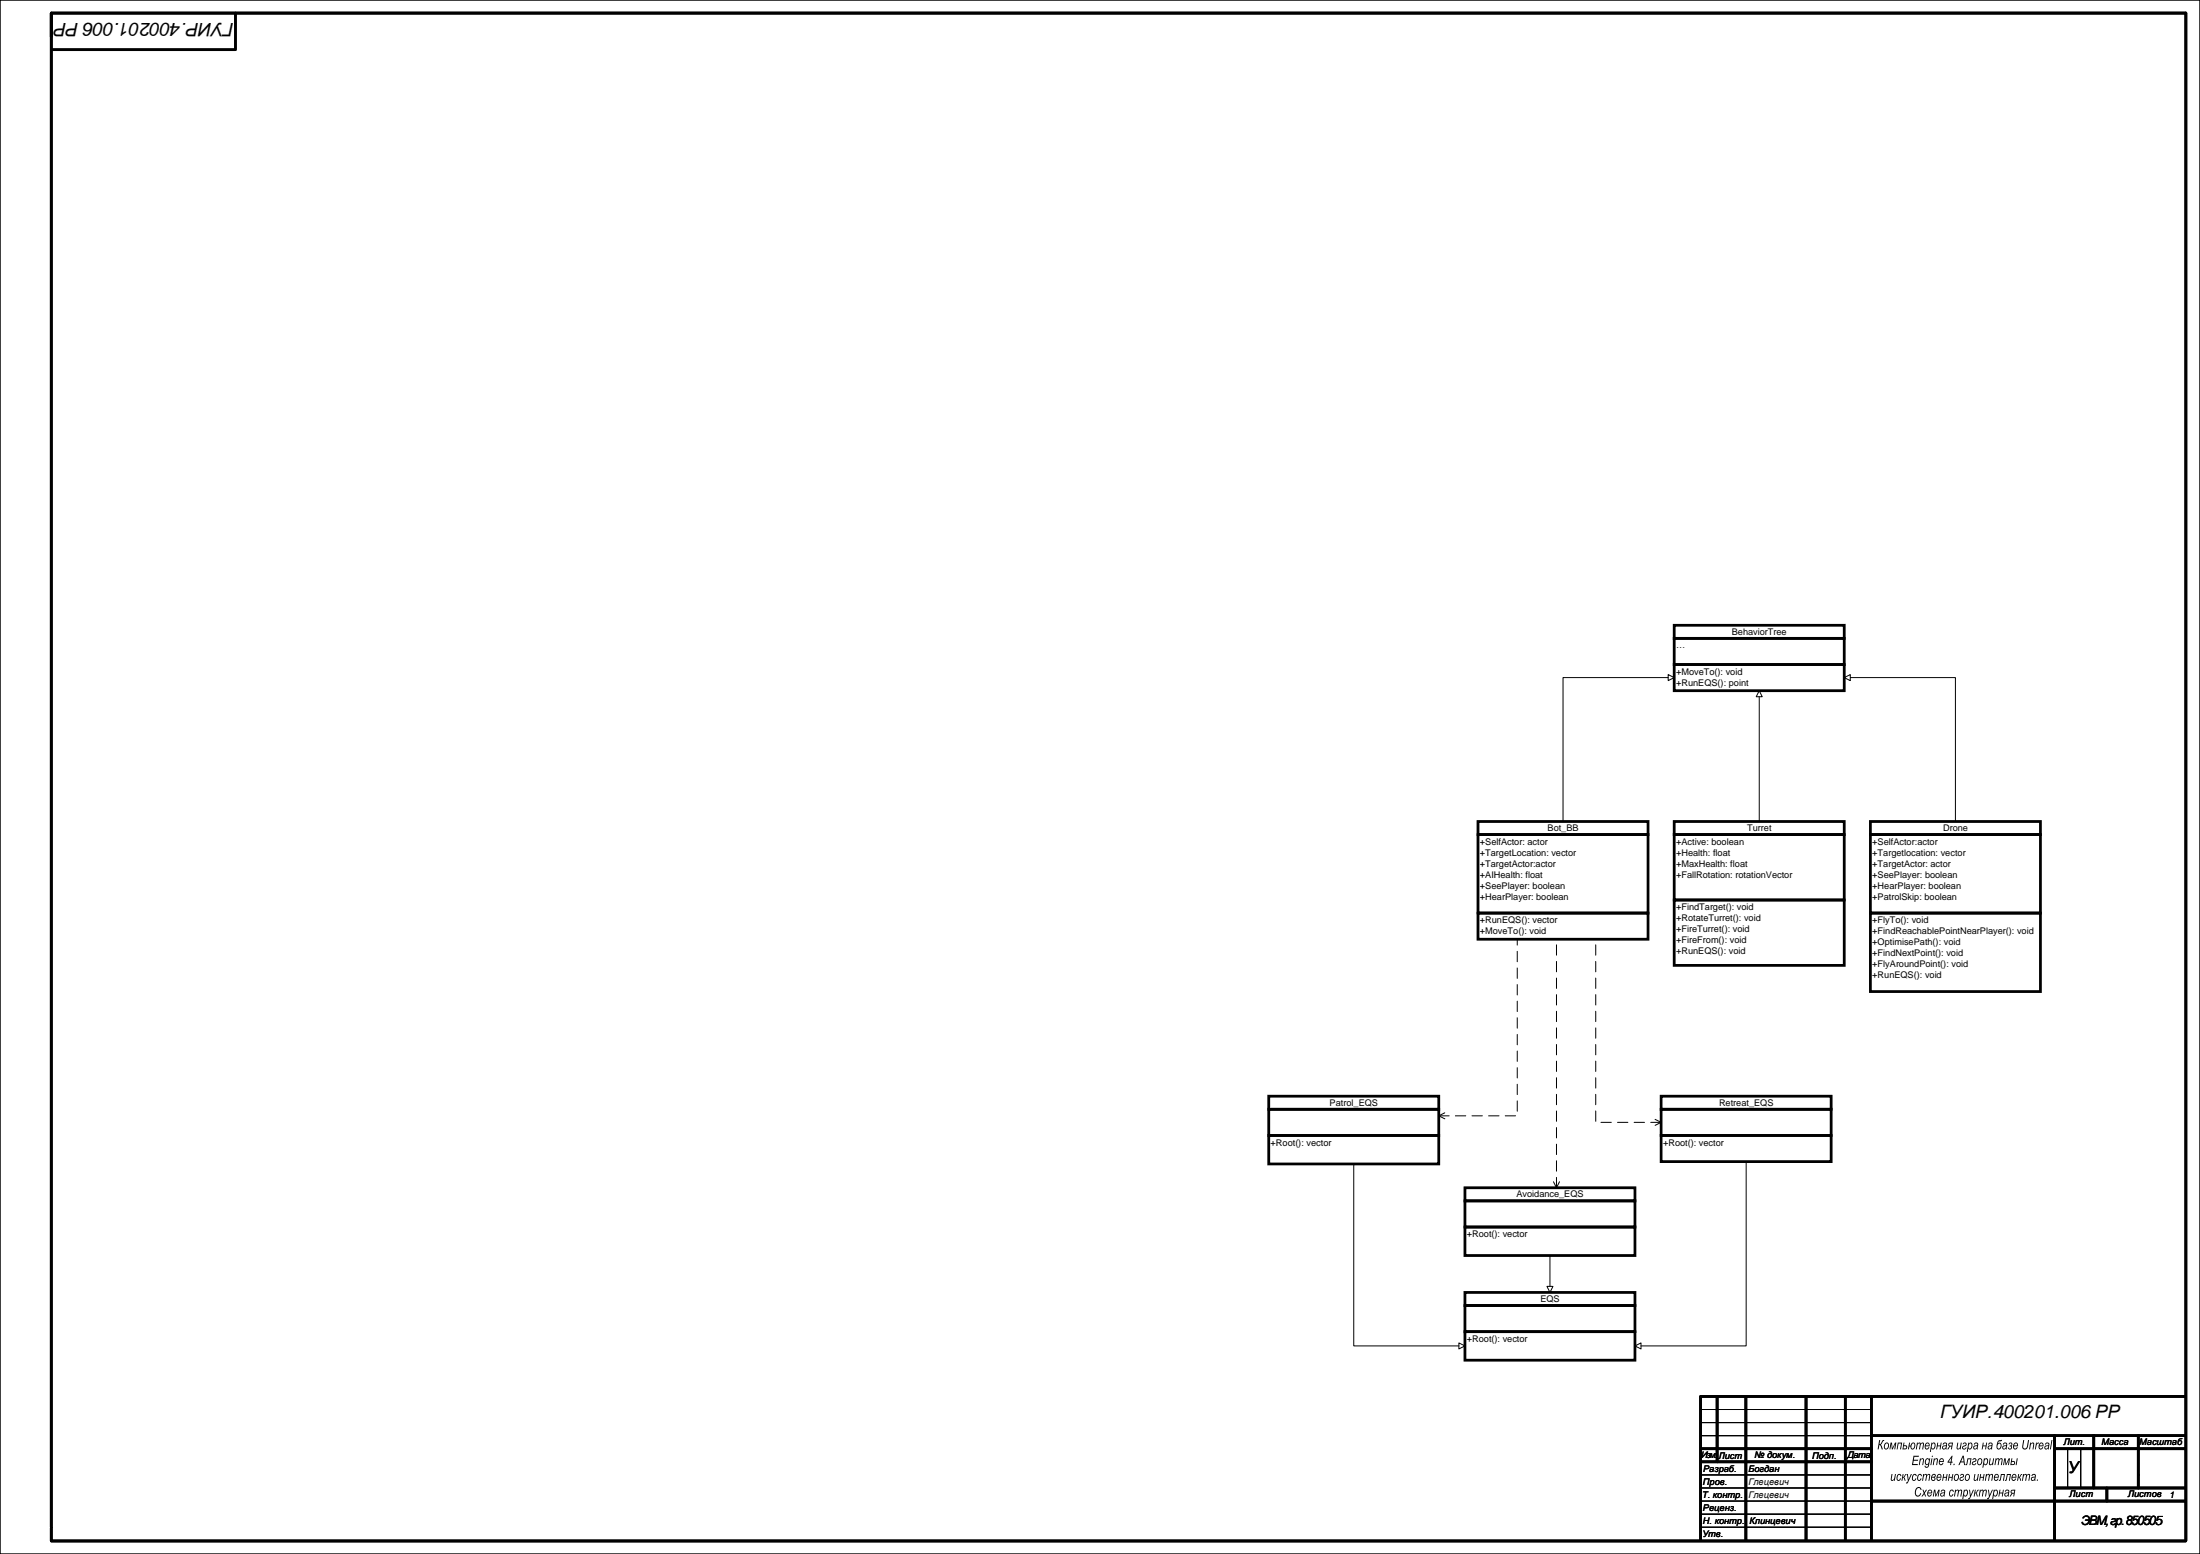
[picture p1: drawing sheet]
<svg xmlns="http://www.w3.org/2000/svg" width="841mm" height="594mm" viewBox="0 0 841 594" stroke-linecap="round" stroke-linejoin="round" font-family="sans-serif">
<g fill="none" stroke="#000" stroke-width=".38">
<path d="M0 0h841v594h-841zM637.7 257.8l2.3 1.2-2.3 1.2zM637.7 259h-40.2v55M705 259l2.3-1.2v2.4zM707.3 259h40.2v55M672.5 264l1.2 2.3h-2.4zM672.5 266.3v47.7M552.3 425.3l-2.3 1.2 2.3 1.2M632.7 427.8l2.3 1.2-2.3 1.2M517.5 444.9v69.5h40.2M593.8 451.7l1.2 2.3 1.2-2.3M667.5 444v70.4h-40.2"/>
<path d="M592.5 479.9v11.8M591.3 491.7h2.4l-1.2 2.3zM557.7 513.3l2.3 1.1-2.3 1.2zM625 514.4l2.3-1.1v2.3zM650.4 538.8h65M650.4 543.8h65M650.4 548.7h65M790.4 553.7v15.1M795.4 553.7v15.1M650.4 563.7h65M650.4 568.8h65M650.4 573.8h65"/>
<path d="M650.4 578.7h65M650.4 583.7h65"/>
</g>
<g fill="#000">
<path d="M718.4 550.4h.3l-.2 1.6 .4-.2 .8-1.3 .6-.1-.6 .8a1.12 1.12 0 0 0-.3 1.8l.4 1h-.5l-.4-1.4-.5-.3-.3 1.7h-.3zM720.7 551.5a1.15 1.15 0 0 1 1.4 .5 1.15 1.15 0 0 1-.2 1.5 1.01 1.01 0 0 1-1.5 .3 1.01 1.01 0 0 1-.2-1.5zM720.8 551.9l-.2 .6a.71 .71 0 0 0 .3 1.2 .71 .71 0 0 0 .8-1 .61 .61 0 0 0 0-.8 .61 .61 0 0 0-.9 0zM722.7 551.4h.5l.2 2.1 1-2.1h.5l-.4 2.6h-.4l.4-2.1-1 2.1h-.3l-.2-2.2-.4 2.2h-.3zM725.5 551.4h1.6l-.4 2.6h-.4l.4-2.2h-.9l-.4 2.2h-.4zM727.7 551.4h.3l-.1 1a.84 .84 0 0 1 1.2 .6 .84 .84 0 0 1-1 1h-.9zM727.8 552.8l-.2 .8h.5a.46 .46 0 0 0 .6-.3 .46 .46 0 0 0-.5-.5zM729.8 551.4h.3l-.1 1.1h.4a1 1 0 0 1 1.2-1.1 1 1 0 0 1 .5 1.6 .92 .92 0 0 1-1 1.1 .92 .92 0 0 1-.8-1.2h-.4l-.2 1.1h-.4zM731 551.9a.95 .95 0 0 0-.5 1 .95 .95 0 0 0 .8 .8l.2-.2a1.17 1.17 0 0 0-.1-1.8zM732.8 551.4h.3v.4a.61 .61 0 0 1 .6-.4 .61 .61 0 0 1 .6 .4 .65 .65 0 0 1 .8-.4 .65 .65 0 0 1 .3 .9l-.2 1.7h-.4l.3-1.7a.38 .38 0 0 0-.2-.6 .38 .38 0 0 0-.5 .3l-.5 2h-.3l.3-1.8a.33 .33 0 0 0-.1-.4 .33 .33 0 0 0-.4 0l-.7 2.2h-.3zM736.1 551.7a.93 .93 0 0 1 1.3-.1 .93 .93 0 0 1 .2 1.2h-1.5a.58 .58 0 0 0 .3 .9 .58 .58 0 0 0 .8-.6l.3 .1a.99 .99 0 0 1-1.3 .8 .99 .99 0 0 1-.4-1.6zM736.4 551.9l-.2 .6 1.1-.1a.53 .53 0 0 0-.2-.6 .53 .53 0 0 0-.7 .1zM738.3 551.4h.4l-.1 .4a.79 .79 0 0 1 1.1-.3 .79 .79 0 0 1 .2 1.2l-.1 .4a.79 .79 0 0 1-.6 .9 .79 .79 0 0 1-.9-.4l-.2 1.4h-.4zM738.9 551.8l-.5 1a.57 .57 0 0 0 .4 .9 .57 .57 0 0 0 .7-.7 .7 .7 0 0 0 .1-.8 .7 .7 0 0 0-.7-.4zM740.6 551.4h.3l-.2 1.1h1l.2-1.1h.3l-.4 2.6h-.4l.2-1.2h-.9l-.2 1.2h-.4zM742.9 551.6a.83 .83 0 0 1 1.1-.1 .83 .83 0 0 1 .3 1l-.2 1.5h-.3v-.3a.79 .79 0 0 1-1.1 .1 .79 .79 0 0 1-.3-1 .79 .79 0 0 1 1.1-.3 .41 .41 0 0 0 .5-.5 .41 .41 0 0 0-.7-.3l-.3 .5-.4-.1zM742.9 552.9a.52 .52 0 0 0 .3 .9 .52 .52 0 0 0 .6-.7l.1-.4zM745 551.6l1.6-.2-.5 2.6h-.3l.2-1.1-.6 .2-.6 .9h-.4l.8-1.1-.4-.5zM745.2 551.9a.4 .4 0 0 0-.1 .5 .4 .4 0 0 0 .5 .2h.4l.2-.8zM748.2 551.4h.4l-.3 1.7a.47 .47 0 0 0 .4 .7 .47 .47 0 0 0 .5-.6l.4-1.8h.3l-.4 2.6h-.3v-.5a.71 .71 0 0 1-1 .5 .71 .71 0 0 1-.2-1.1zM750.6 551.5a.79 .79 0 0 1 1.2 .5 .79 .79 0 0 1-1 .9 .47 .47 0 0 0-.3 .5 .47 .47 0 0 0 .5 .4 .47 .47 0 0 0 .4-.4l.3-.2a.87 .87 0 0 1-.9 .9 .87 .87 0 0 1-.8-.9 .87 .87 0 0 1 1.1-.8 .42 .42 0 0 0 .3-.4 .42 .42 0 0 0-.5-.4 .42 .42 0 0 0-.3 .5l-.4-.1zM752.4 551.4h.4l-.1 .4a.79 .79 0 0 1 1.1-.3 .79 .79 0 0 1 .2 1.2l-.1 .4a.79 .79 0 0 1-.6 .9 .79 .79 0 0 1-.9-.4l-.2 1.4h-.4zM753 551.8l-.5 1a.57 .57 0 0 0 .4 .9 .57 .57 0 0 0 .7-.7 .7 .7 0 0 0 .1-.8 .7 .7 0 0 0-.7-.4zM754.8 551.6a.83 .83 0 0 1 1.1-.1 .83 .83 0 0 1 .3 1l-.2 1.5h-.3l-.1-.3a.79 .79 0 0 1-1 .1 .79 .79 0 0 1-.3-1 .79 .79 0 0 1 1.1-.3 .41 .41 0 0 0 .5-.5 .41 .41 0 0 0-.7-.3l-.4 .5-.3-.1zM754.8 552.9a.52 .52 0 0 0 .3 .9 .52 .52 0 0 0 .6-.7l.1-.4zM758 551.4h.3l-.2 1.1h1l.2-1.1h.3l-.4 2.6h-.4l.2-1.2h-.9l-.2 1.2h-.4zM760.3 551.6a.83 .83 0 0 1 1.1-.1 .83 .83 0 0 1 .3 1l-.2 1.5h-.3l-.1-.3a.79 .79 0 0 1-1 .1 .79 .79 0 0 1-.3-1 .79 .79 0 0 1 1.1-.3 .41 .41 0 0 0 .5-.5 .41 .41 0 0 0-.7-.3l-.3 .5-.4-.1zM760.3 552.9a.52 .52 0 0 0 .3 .9 .52 .52 0 0 0 .6-.7l.1-.4zM763.9 550.7l1.4-.3a.96 .96 0 0 1-1.2 .6l-.4 .7a.89 .89 0 0 1 1.2-.1 .89 .89 0 0 1 .2 1.2 1.05 1.05 0 0 1-1.2 1.2 1.05 1.05 0 0 1-.7-1.6zM763.9 551.9a.93 .93 0 0 0-.4 1 .93 .93 0 0 0 .7 .8 .99 .99 0 0 0 .6-1 .99 .99 0 0 0-.7-.9zM765.9 551.6a.83 .83 0 0 1 1.1-.1 .83 .83 0 0 1 .3 1l-.2 1.5h-.3l-.1-.3a.79 .79 0 0 1-1 .1 .79 .79 0 0 1-.3-1 .79 .79 0 0 1 1-.3 .41 .41 0 0 0 .6-.5 .41 .41 0 0 0-.7-.3l-.4 .5-.3-.1zM765.9 552.9a.52 .52 0 0 0 .3 .9 .52 .52 0 0 0 .6-.7l.1-.4zM768.1 551.5a.71 .71 0 0 1 1.1 .1 .71 .71 0 0 1-.3 1.1 .82 .82 0 0 1-.2 1.3 .82 .82 0 0 1-1.2-.7l.4 .2a.46 .46 0 0 0 .6 .2 .46 .46 0 0 0 .3-.6 .46 .46 0 0 0-.6-.3l.1-.3a.43 .43 0 0 0 .6-.2 .43 .43 0 0 0-.2-.6 .43 .43 0 0 0-.6 .4l-.3-.1zM769.9 551.7a.93 .93 0 0 1 1.3-.1 .93 .93 0 0 1 .2 1.2h-1.5a.58 .58 0 0 0 .3 .9 .58 .58 0 0 0 .8-.6l.3 .1a.99 .99 0 0 1-1.4 .8 .99 .99 0 0 1-.3-1.6zM770.2 551.9l-.3 .6 1.2-.1a.53 .53 0 0 0-.2-.6 .53 .53 0 0 0-.7 .1z"/>
<path d="M773.4 550.4h.4l-.4 2.2a.77 .77 0 0 0 .7 1.1 .77 .77 0 0 0 .8-1l.4-2.3h.4l-.4 2.1a1.17 1.17 0 0 1-.9 1.6 1.17 1.17 0 0 1-1.4-1.2zM776.1 551.4h.3l-.1 .5a.7 .7 0 0 1 1-.5 .7 .7 0 0 1 .3 1l-.3 1.6h-.3l.2-1.6a.46 .46 0 0 0-.2-.7 .46 .46 0 0 0-.6 .5l-.4 1.8h-.4zM778.3 551.4h.3l-.1 .5 .8-.5v.5a.79 .79 0 0 0-.8 .2 .79 .79 0 0 0-.1 .9l-.2 1h-.3zM779.7 551.7a.93 .93 0 0 1 1.2-.1 .93 .93 0 0 1 .3 1.2h-1.6a.58 .58 0 0 0 .4 .9 .58 .58 0 0 0 .7-.6l.4 .1a.99 .99 0 0 1-1.4 .8 .99 .99 0 0 1-.4-1.6zM780 551.9l-.3 .6 1.2-.1a.53 .53 0 0 0-.3-.6 .53 .53 0 0 0-.6 .1zM782 551.6a.83 .83 0 0 1 1.1-.1 .83 .83 0 0 1 .3 1l-.2 1.5h-.3l-.1-.3a.79 .79 0 0 1-1 .1 .79 .79 0 0 1-.3-1 .79 .79 0 0 1 1.1-.3 .41 .41 0 0 0 .5-.5 .41 .41 0 0 0-.7-.3l-.3 .5-.4-.1zM782 552.9a.52 .52 0 0 0 .3 .9 .52 .52 0 0 0 .6-.7l.1-.4zM784.2 550.4h.4l-.6 3.6h-.4z"/>
<path d="M723.1 563.4h.3l-.2 1.7a.47 .47 0 0 0 .3 .7 .47 .47 0 0 0 .5-.6l.4-1.8h.3l-.4 2.6h-.3l.1-.5a.71 .71 0 0 1-1 .5 .71 .71 0 0 1-.3-1.1zM725.5 563.6a.76 .76 0 0 1 .9-.2 .76 .76 0 0 1 .4 .8h-.3a.58 .58 0 0 0-.8-.4 .58 .58 0 0 0-.3 .8 .56 .56 0 0 0 0 .9 .56 .56 0 0 0 .9-.2l.4-.2a.94 .94 0 0 1-1.3 .9 .94 .94 0 0 1-.4-1.5zM727.3 563.4h.4l-.2 1.1 .8-1 .5-.1-.5 .8a.5 .5 0 0 0-.4 .5 .5 .5 0 0 0 .3 .5l.3 .8h-.4l-.3-1-.4-.2-.2 1.2h-.3zM729 563.4h.3l.3 2.1 .9-2.1h.4l-1.5 3.2-.5 .5-.3-.1v-.4h.4l.3-.6zM731.4 563.6a.76 .76 0 0 1 .9-.2 .76 .76 0 0 1 .4 .8h-.4a.58 .58 0 0 0-.7-.4 .58 .58 0 0 0-.3 .8 .56 .56 0 0 0 0 .9 .56 .56 0 0 0 .8-.2l.5-.2a.94 .94 0 0 1-1.3 .9 .94 .94 0 0 1-.4-1.5zM733.4 563.6a.76 .76 0 0 1 .9-.2 .76 .76 0 0 1 .4 .8h-.4a.58 .58 0 0 0-.7-.4 .58 .58 0 0 0-.3 .8 .56 .56 0 0 0 0 .9 .56 .56 0 0 0 .8-.2l.5-.2a.94 .94 0 0 1-1.3 .9 .94 .94 0 0 1-.4-1.5zM735.2 563.4h.3v.4a.61 .61 0 0 1 .6-.4 .61 .61 0 0 1 .6 .4 .65 .65 0 0 1 .8-.4 .65 .65 0 0 1 .3 .9l-.3 1.7h-.3l.3-1.7a.38 .38 0 0 0-.2-.6 .38 .38 0 0 0-.5 .3l-.5 2h-.3l.3-1.8a.33 .33 0 0 0-.1-.4 .33 .33 0 0 0-.5 0l-.6 2.2h-.3zM738.7 563.6a.71 .71 0 0 1 1.1-.1 .71 .71 0 0 1-.3 1.1 .83 .83 0 0 1-.3 1.5 .83 .83 0 0 1-1-1.1zM738.9 563.9l-.3 .6a.57 .57 0 0 0 .7 0 .57 .57 0 0 0 .2-.8zM738.5 564.8v.1a.5 .5 0 0 0 .1 .7 .5 .5 0 0 0 .7 0 .5 .5 0 0 0-.1-.8zM740.7 563.7a.93 .93 0 0 1 1.2-.1 .93 .93 0 0 1 .2 1.2h-1.5a.58 .58 0 0 0 .4 .9 .58 .58 0 0 0 .7-.6l.3 .1a.99 .99 0 0 1-1.3 .8 .99 .99 0 0 1-.4-1.6zM740.9 563.9l-.2 .6 1.1-.1a.53 .53 0 0 0-.2-.6 .53 .53 0 0 0-.7 .1zM742.9 563.4h.3l-.2 1.1h1l.2-1.1h.3l-.4 2.6h-.4l.2-1.2h-.9l-.2 1.2h-.4zM745.1 563.4h.3l-.2 1.1h1l.2-1.1h.3l-.4 2.6h-.4l.2-1.2h-.9l-.2 1.2h-.4zM747.5 563.5a1.15 1.15 0 0 1 1.4 .5 1.15 1.15 0 0 1-.3 1.5 1.01 1.01 0 0 1-1.5 .3 1.01 1.01 0 0 1-.1-1.5zM747.6 563.9l-.3 .6a.71 .71 0 0 0 .4 1.2 .71 .71 0 0 0 .8-1 .61 .61 0 0 0-.1-.8 .61 .61 0 0 0-.8 0zM749.6 563.5a.79 .79 0 0 1 1.2 .5 .79 .79 0 0 1-1 .9 .47 .47 0 0 0-.3 .5 .47 .47 0 0 0 .5 .4 .47 .47 0 0 0 .4-.4l.4-.2a.87 .87 0 0 1-.9 .9 .87 .87 0 0 1-.9-1 .87 .87 0 0 1 1.1-.7 .42 .42 0 0 0 .3-.4 .42 .42 0 0 0-.5-.4 .42 .42 0 0 0-.3 .5l-.3-.1zM751.6 563.5a1.15 1.15 0 0 1 1.5 .5 1.15 1.15 0 0 1-.3 1.5 1.01 1.01 0 0 1-1.5 .3 1.01 1.01 0 0 1-.1-1.5zM751.8 563.9l-.3 .6a.71 .71 0 0 0 .4 1.2 .71 .71 0 0 0 .8-1 .61 .61 0 0 0-.1-.8 .61 .61 0 0 0-.8 0zM754.8 563.4h.3l-.2 1.7a.47 .47 0 0 0 .3 .7 .47 .47 0 0 0 .5-.6l.4-1.8h.4l-.5 2.6h-.3l.1-.5a.71 .71 0 0 1-1 .5 .71 .71 0 0 1-.3-1.1zM757 563.4h.3l-.1 1.1h.9l.2-1.1h.3l-.4 2.6h-.3l.2-1.2h-1l-.2 1.2h-.4zM759.2 563.4h.3v.4a.61 .61 0 0 1 .6-.4 .61 .61 0 0 1 .6 .4 .65 .65 0 0 1 .8-.4 .65 .65 0 0 1 .3 .9l-.2 1.7h-.4l.3-1.7a.38 .38 0 0 0-.2-.6 .38 .38 0 0 0-.5 .3l-.5 2h-.3l.3-1.8a.33 .33 0 0 0-.1-.4 .33 .33 0 0 0-.4 0l-.7 2.2h-.3zM762.6 563.7a.93 .93 0 0 1 1.2-.1 .93 .93 0 0 1 .3 1.2h-1.6a.58 .58 0 0 0 .4 .9 .58 .58 0 0 0 .7-.6l.4 .1a.99 .99 0 0 1-1.4 .8 .99 .99 0 0 1-.4-1.6zM762.9 563.9l-.3 .6 1.2-.1a.53 .53 0 0 0-.3-.6 .53 .53 0 0 0-.6 .1zM764.9 563.4h1.6l-.5 2.6h-.3l.3-2.2h-.8l-.4 1.9-.7 .3 .4-.5zM767.2 563.4h1.5l-.4 2.6h-.4l.4-2.2h-.8l-.4 1.9-.7 .3 .4-.5zM769.3 563.7a.93 .93 0 0 1 1.3-.1 .93 .93 0 0 1 .2 1.2h-1.5a.58 .58 0 0 0 .3 .9 .58 .58 0 0 0 .8-.6l.3 .1a.99 .99 0 0 1-1.4 .8 .99 .99 0 0 1-.3-1.6zM769.6 563.9l-.3 .6 1.2-.1a.53 .53 0 0 0-.2-.6 .53 .53 0 0 0-.7 .1zM771.5 563.4h.4l-.2 1.1 .8-1 .5-.1-.5 .8a.5 .5 0 0 0-.4 .5 .5 .5 0 0 0 .3 .5l.3 .8h-.4l-.3-1-.4-.2-.2 1.2h-.3zM773.4 563.4h.3v.4a.61 .61 0 0 1 .5-.4 .61 .61 0 0 1 .6 .4 .65 .65 0 0 1 .9-.4 .65 .65 0 0 1 .3 .9l-.3 1.7h-.3l.3-1.7a.38 .38 0 0 0-.2-.6 .38 .38 0 0 0-.5 .3l-.5 2h-.3l.2-1.8a.33 .33 0 0 0 0-.4 .33 .33 0 0 0-.5 0l-.6 2.2h-.4zM776.9 563.6a.83 .83 0 0 1 1.1-.1 .83 .83 0 0 1 .2 1l-.1 1.5h-.4v-.3a.79 .79 0 0 1-1.1 .1 .79 .79 0 0 1-.2-1 .79 .79 0 0 1 1-.3 .41 .41 0 0 0 .5-.5 .41 .41 0 0 0-.6-.3l-.4 .5-.4-.1zM776.8 564.9a.52 .52 0 0 0 .3 .9 .52 .52 0 0 0 .6-.7l.1-.4zM778.7 565.5h.4l-.1 .5h-.4z"/>
<path d="M731.5 556.4h2v.4h-1.7l-.2 1.1h1.6v.4h-1.7l-.2 1.3h1.8v.4h-2.2zM733.9 557.4h.4l-.1 .5a.7 .7 0 0 1 .9-.5 .7 .7 0 0 1 .3 1l-.2 1.6h-.4l.3-1.6a.46 .46 0 0 0-.3-.7 .46 .46 0 0 0-.6 .5l-.3 1.8h-.4zM736.2 557.7l.6-.3 .7 .4v-.4h.4l-.4 2.5a.88 .88 0 0 1-.7 1.1 .88 .88 0 0 1-1.1-.8l.4 .1a.55 .55 0 0 0 .7 .4 .55 .55 0 0 0 .3-.8v-.2a.84 .84 0 0 1-1.1 .1 .84 .84 0 0 1-.2-1.2zM736.5 557.9l-.3 .8a.63 .63 0 0 0 .5 1 .63 .63 0 0 0 .6-.9 .61 .61 0 0 0 0-.8 .61 .61 0 0 0-.8-.1zM738.5 556.4h.4l-.1 .5h-.4zM738.4 557.4h.3l-.4 2.6h-.4zM739.3 557.4h.3l-.1 .5a.7 .7 0 0 1 1-.5 .7 .7 0 0 1 .3 1l-.3 1.6h-.4l.3-1.6a.46 .46 0 0 0-.3-.7 .46 .46 0 0 0-.5 .5l-.4 1.8h-.4zM741.6 557.7a.93 .93 0 0 1 1.2-.1 .93 .93 0 0 1 .2 1.2h-1.5a.58 .58 0 0 0 .4 .9 .58 .58 0 0 0 .7-.6l.3 .1a.99 .99 0 0 1-1.3 .8 .99 .99 0 0 1-.4-1.6zM741.9 557.9l-.3 .6 1.1-.1a.53 .53 0 0 0-.2-.6 .53 .53 0 0 0-.6 .1z"/>
<path d="M732.7 568.7a1.09 1.09 0 0 1 1.2-.3 1.09 1.09 0 0 1 .6 1.1h-.3a.9 .9 0 0 0-1.1-.7 .9 .9 0 0 0-.7 1.1 1.04 1.04 0 0 0 0 1.2 1.04 1.04 0 0 0 1.1 .5l.5-.9 .4 .1a1.3 1.3 0 0 1-1.7 1.2 1.3 1.3 0 0 1-.7-1.9zM734.9 569.4h.4l.3 1 .6-1h.5l-.9 1.3 .5 1.3h-.4l-.3-.9-.7 .9h-.4l.9-1.3zM737.1 569.7a.93 .93 0 0 1 1.3-.1 .93 .93 0 0 1 .2 1.2h-1.5a.58 .58 0 0 0 .3 .9 .58 .58 0 0 0 .7-.6l.4 .1a.99 .99 0 0 1-1.4 .8 .99 .99 0 0 1-.3-1.6zM737.4 569.9l-.3 .6 1.2-.1a.53 .53 0 0 0-.2-.6 .53 .53 0 0 0-.7 .1zM739.3 569.4h.5l.2 2.1 1-2.1h.5l-.4 2.6h-.4l.4-2.1-1 2.1h-.3l-.2-2.2-.4 2.2h-.3zM742.2 569.6a.83 .83 0 0 1 1.1-.1 .83 .83 0 0 1 .2 1l-.1 1.5h-.3l-.1-.3a.79 .79 0 0 1-1 .1 .79 .79 0 0 1-.3-1 .79 .79 0 0 1 1-.3 .41 .41 0 0 0 .5-.5 .41 .41 0 0 0-.6-.3l-.4 .5-.3-.1zM742.2 570.9a.52 .52 0 0 0 .3 .9 .52 .52 0 0 0 .6-.7v-.4zM745.6 569.6a.76 .76 0 0 1 .9-.2 .76 .76 0 0 1 .4 .8h-.4a.58 .58 0 0 0-.7-.4 .58 .58 0 0 0-.3 .8 .56 .56 0 0 0 0 .9 .56 .56 0 0 0 .8-.2l.4-.2a.94 .94 0 0 1-1.2 .9 .94 .94 0 0 1-.4-1.5zM747.4 569.4h.3v.4a.61 .61 0 0 1 .6-.4 .61 .61 0 0 1 .5 .4 .65 .65 0 0 1 .9-.4 .65 .65 0 0 1 .3 .9l-.3 1.7h-.3l.3-1.7a.38 .38 0 0 0-.2-.6 .38 .38 0 0 0-.5 .3l-.5 2h-.3l.3-1.8a.33 .33 0 0 0-.1-.4 .33 .33 0 0 0-.5 0l-.6 2.2h-.3zM750.7 569.4h.3v.4a.79 .79 0 0 1 1.1-.3 .79 .79 0 0 1 .2 1.2l-.1 .4a.79 .79 0 0 1-.6 .9 .79 .79 0 0 1-.9-.4l-.2 1.4h-.4zM751.2 569.9l-.4 .9a.57 .57 0 0 0 .4 .9 .57 .57 0 0 0 .7-.7 .7 .7 0 0 0 .1-.8 .7 .7 0 0 0-.7-.4zM752.7 569.4h.4l.2 2.1 .9-2.1h.4l-1.4 3.2-.6 .5-.2-.1v-.4h.4l.3-.6zM754.9 569.4h.4l-.2 1.1 .8-1 .5-.1-.9 1.3 .6 1.3h-.4l-.3-1-.4-.2-.2 1.2h-.3zM756.8 569.4h.4l-.1 .4a.61 .61 0 0 1 .6-.4 .61 .61 0 0 1 .6 .4 .65 .65 0 0 1 .9-.4 .65 .65 0 0 1 .3 .9l-.3 1.7h-.4l.3-1.7a.38 .38 0 0 0-.1-.6 .38 .38 0 0 0-.6 .3l-.4 2h-.4l.3-1.8a.33 .33 0 0 0 0-.4 .33 .33 0 0 0-.5 0l-.7 2.2h-.3zM760 569.4h.3l.3 2.1 .9-2.1h.3l-1.4 3.2-.6 .5-.2-.1v-.4h.4l.3-.6zM762.2 569.4h.3l-.1 .4a.79 .79 0 0 1 1.2-.3 .79 .79 0 0 1 .1 1.2l-.1 .4a.79 .79 0 0 1-.5 .9 .79 .79 0 0 1-1-.4l-.2 1.4h-.3zM762.6 569.9l-.3 .9a.57 .57 0 0 0 .3 .9 .57 .57 0 0 0 .7-.7 .7 .7 0 0 0 .1-.8 .7 .7 0 0 0-.7-.4zM764.4 569.4h.3l-.2 1.1h1l.2-1.1h.3l-.4 2.6h-.4l.2-1.2h-.9l-.2 1.2h-.4zM766.7 569.6a.83 .83 0 0 1 1.1-.1 .83 .83 0 0 1 .3 1l-.2 1.5h-.3l-.1-.3a.79 .79 0 0 1-1 .1 .79 .79 0 0 1-.3-1 .79 .79 0 0 1 1-.3 .41 .41 0 0 0 .5-.5 .41 .41 0 0 0-.6-.3l-.4 .5-.3-.1zM766.7 570.9a.52 .52 0 0 0 .3 .9 .52 .52 0 0 0 .6-.7l.1-.4zM768.8 569.6l1.6-.2-.4 2.6h-.4l.2-1.1-.6 .2-.6 .9h-.4l.8-1.1a.77 .77 0 0 1-.2-1.3zM769 569.9a.4 .4 0 0 0-.1 .5 .4 .4 0 0 0 .5 .2h.5l.1-.8z"/>
<path d="M746.1 556.4h.3l-.4 2.3h.4v.4h-.4l-.2 .9h-.3l.1-.9h-1.2l.1-.5zM745.9 557.2l-1 1.5h.8zM746.8 559.5h.4l-.1 .5h-.4zM750.3 556.4h.4l.5 3.6h-.4l-.1-1h-1.2l-.5 1h-.4zM750.4 556.8l-.7 1.8h.9zM752.1 557.4h1.6l-.5 2.6h-.3l.4-2.2h-.9l-.4 1.9-.7 .3 .4-.5zM754.3 557.5a.79 .79 0 0 1 1.2 .5 .79 .79 0 0 1-1 .9 .47 .47 0 0 0-.3 .5 .47 .47 0 0 0 .5 .4 .47 .47 0 0 0 .4-.4l.4-.2a.87 .87 0 0 1-.9 .9 .87 .87 0 0 1-.8-1 .87 .87 0 0 1 1-.7 .42 .42 0 0 0 .3-.5 .42 .42 0 0 0-.4-.3 .42 .42 0 0 0-.4 .5l-.3-.1zM756.4 557.5a1.15 1.15 0 0 1 1.4 .5 1.15 1.15 0 0 1-.3 1.5 1.01 1.01 0 0 1-1.5 .3 1.01 1.01 0 0 1-.1-1.5zM756.5 557.9l-.3 .6a.71 .71 0 0 0 .4 1.2 .71 .71 0 0 0 .8-1 .61 .61 0 0 0-.1-.8 .61 .61 0 0 0-.8 0zM758.4 557.4h.3v.4a.79 .79 0 0 1 1.1-.3 .79 .79 0 0 1 .2 1.2l-.1 .4a.79 .79 0 0 1-.6 .9 .79 .79 0 0 1-.9-.4l-.2 1.4h-.4zM758.8 557.9l-.3 .9a.57 .57 0 0 0 .4 .9 .57 .57 0 0 0 .7-.7 .7 .7 0 0 0 .1-.8 .7 .7 0 0 0-.7-.4zM760.6 557.4h.4l-.3 1.7a.47 .47 0 0 0 .3 .7 .47 .47 0 0 0 .6-.6l.3-1.8h.4l-.4 2.6h-.4l.1-.5a.71 .71 0 0 1-1 .5 .71 .71 0 0 1-.2-1.1zM762.9 557.4h.3l-.1 .4a.61 .61 0 0 1 .6-.4 .61 .61 0 0 1 .6 .4 .65 .65 0 0 1 .9-.4 .65 .65 0 0 1 .3 .9l-.3 1.7h-.3l.3-1.7a.35 .35 0 0 0-.1-.5 .35 .35 0 0 0-.5 0l-.6 2.2h-.4l.3-1.8a.33 .33 0 0 0 0-.4 .33 .33 0 0 0-.5 0l-.6 2.2h-.4zM766.2 557.4h.5l.2 2.1 1-2.1h.5l-.5 2.6h-.3l.3-2.1-.9 2.1h-.4l-.2-2.2-.3 2.2h-.4zM771 557.4h.3l-.4 2.6h-.4zM768.9 557.4h.4l-.2 1a.84 .84 0 0 1 1.2 .6 .84 .84 0 0 1-.9 1h-.9zM769 558.8l-.1 .8h.4a.46 .46 0 0 0 .7-.3 .46 .46 0 0 0-.6-.5z"/>
</g>
<g fill="none" stroke="#000" stroke-width="1">
<path d="M19.6 14v-9h816v583.7M19.6 5v578.7M90 5v14h-70M650.1 533.7v55.1M650.4 533.7h185M656.4 534.3v24.4M667.4 533.7v55.1M690.4 533.7v55.1M705.4 533.7v55.1M715.4 533.7v55.1M650.4 553.7h65M650.4 558.7h65"/>
<path d="M715.4 548.7h120M785.4 548.7v40.1M785.4 553.7h50M800.4 548.7v20.1M817.4 548.7v20.1M715.4 573.8h120M785.4 568.8h50M805.4 568.8v5M19.6 584v5h816"/>
</g>
<g fill="none" stroke="#000" stroke-width="1.1">
<path d="M640 239h65v5h-65zM640 244h65v10h-65zM640 254h65v10h-65zM565 314h65v5h-65zM565 319h65v30h-65zM640 314h65v5h-65zM640 319h65v25h-65zM715 314h65v5h-65zM715 319h65v30h-65zM565 349h65v10h-65zM640 344h65v25h-65zM715 349h65v30h-65z"/>
<path d="M485 419h65v5h-65zM635 419h65v5h-65zM485 424h65v10h-65zM485 434h65v10.9h-65zM635 424h65v10h-65zM635 434h65v10h-65zM560 454h65v5h-65zM560 459h65v10h-65zM560 469h65v10.9h-65zM560 494h65v5h-65zM560 499h65v10h-65zM560 509h65v10.9h-65z"/>
</g>
<path d="M550 426.5h30v-67.5M635 429h-25v-70M595 454v-95" fill="none" stroke="#000" stroke-width=".38" stroke-dasharray="4 2.4"/>
<g font-size="7.1">
<text x="89.4" y="8.9" transform="rotate(-180 89.4 8.9)">ГУИР.400201.006 РР</text>
<text x="741.7" y="542.2">ГУИР.400201.006 РР</text>
</g>
<text font-size="6.3" x="790.5" y="562.9">У</text>
<text font-size="5" x="795.6" y="583">ЭВМ, гр. 850505</text>
<g font-size="3.5">
<text x="662" y="242.6">BehaviorTree</text>
<text x="640.7" y="247.9">…</text>
<text x="640.7" y="257.9">+MoveTo(): void</text>
<text x="640.7" y="262.1">+RunEQS(): point</text>
<text x="591.6" y="317.6">Bot_BB</text>
<text x="667.9" y="317.6">Turret</text>
<text x="742.8" y="317.6">Drone</text>
<text x="565.7" y="322.9">+SelfActor: actor</text>
<text x="640.7" y="322.9">+Active: boolean</text>
<text x="715.7" y="322.9">+SelfActor:actor</text>
<text x="565.7" y="327.1">+TargetLocation: vector</text>
<text x="640.7" y="327.1">+Health: float</text>
<text x="715.7" y="327.1">+Targetlocation: vector</text>
<text x="565.7" y="331.3">+TargetActor:actor</text>
<text x="565.7" y="335.5">+AIHealth: float</text>
<text x="640.7" y="331.3">+MaxHealth: float</text>
<text x="640.7" y="335.5">+FallRotation: rotationVector</text>
<text x="715.7" y="331.3">+TargetActor: actor</text>
<text x="715.7" y="335.5">+SeePlayer: boolean</text>
<text x="565.7" y="339.7">+SeePlayer: boolean</text>
<text x="715.7" y="339.7">+HearPlayer: boolean</text>
<text x="565.7" y="343.9">+HearPlayer: boolean</text>
<text x="640.7" y="347.9">+FindTarget(): void</text>
<text x="715.7" y="343.9">+PatrolSkip: boolean</text>
<text x="565.7" y="352.9">+RunEQS(): vector</text>
<text x="640.7" y="352.1">+RotateTurret(): void</text>
<text x="715.7" y="352.9">+FlyTo(): void</text>
<text x="565.7" y="357.1">+MoveTo(): void</text>
<text x="640.7" y="356.3">+FireTurret(): void</text>
<text x="715.7" y="357.1">+FindReachablePointNearPlayer(): void</text>
<text x="640.7" y="360.5">+FireFrom(): void</text>
<text x="640.7" y="364.7">+RunEQS(): void</text>
<text x="715.7" y="361.3">+OptimisePath(): void</text>
<text x="715.7" y="365.5">+FindNextPoint(): void</text>
<text x="715.7" y="369.7">+FlyAroundPoint(): void</text>
<text x="715.7" y="373.9">+RunEQS(): void</text>
<text x="508.3" y="422.6">Patrol_EQS</text>
<text x="657.1" y="422.6">Retreat_EQS</text>
<text x="485.7" y="437.9">+Root(): vector</text>
<text x="635.7" y="437.9">+Root(): vector</text>
<text x="579.7" y="457.6">Avoidance_EQS</text>
<text x="560.7" y="472.9">+Root(): vector</text>
<text x="588.8" y="497.6">EQS</text>
<text x="560.7" y="512.9">+Root(): vector</text>
<text x="650.3" y="557.4">Изм.</text>
<text x="656.9" y="557.5">Лист</text>
<text x="670.7" y="557.4">№ докум.</text>
<text x="692.7" y="557.5">Подп.</text>
<text x="706.2" y="557.4">Дата</text>
<text x="788.8" y="552.3">Лит.</text>
<text x="803.3" y="552.3">Масса</text>
<text x="817.7" y="552.3">Масштаб</text>
<text x="651" y="562.5">Разраб.</text>
<text x="668.4" y="562.8">Богдан</text>
<text x="651" y="567.5">Пров.</text>
<text x="668.4" y="567.6">Глецевич</text>
<text x="650.7" y="572.6">Т. контр.</text>
<text x="668.4" y="572.6">Глецевич</text>
<text x="791" y="572.3">Лист</text>
<text x="813.4" y="572.3">Листов</text>
<text x="829.2" y="572.4">1</text>
<text x="651" y="577.5">Реценз.</text>
<text x="650.8" y="587.6">Утв.</text>
<text x="651" y="582.5">Н. контр.</text>
<text x="668.8" y="582.6">Клинцевич</text>
</g>
</svg>
